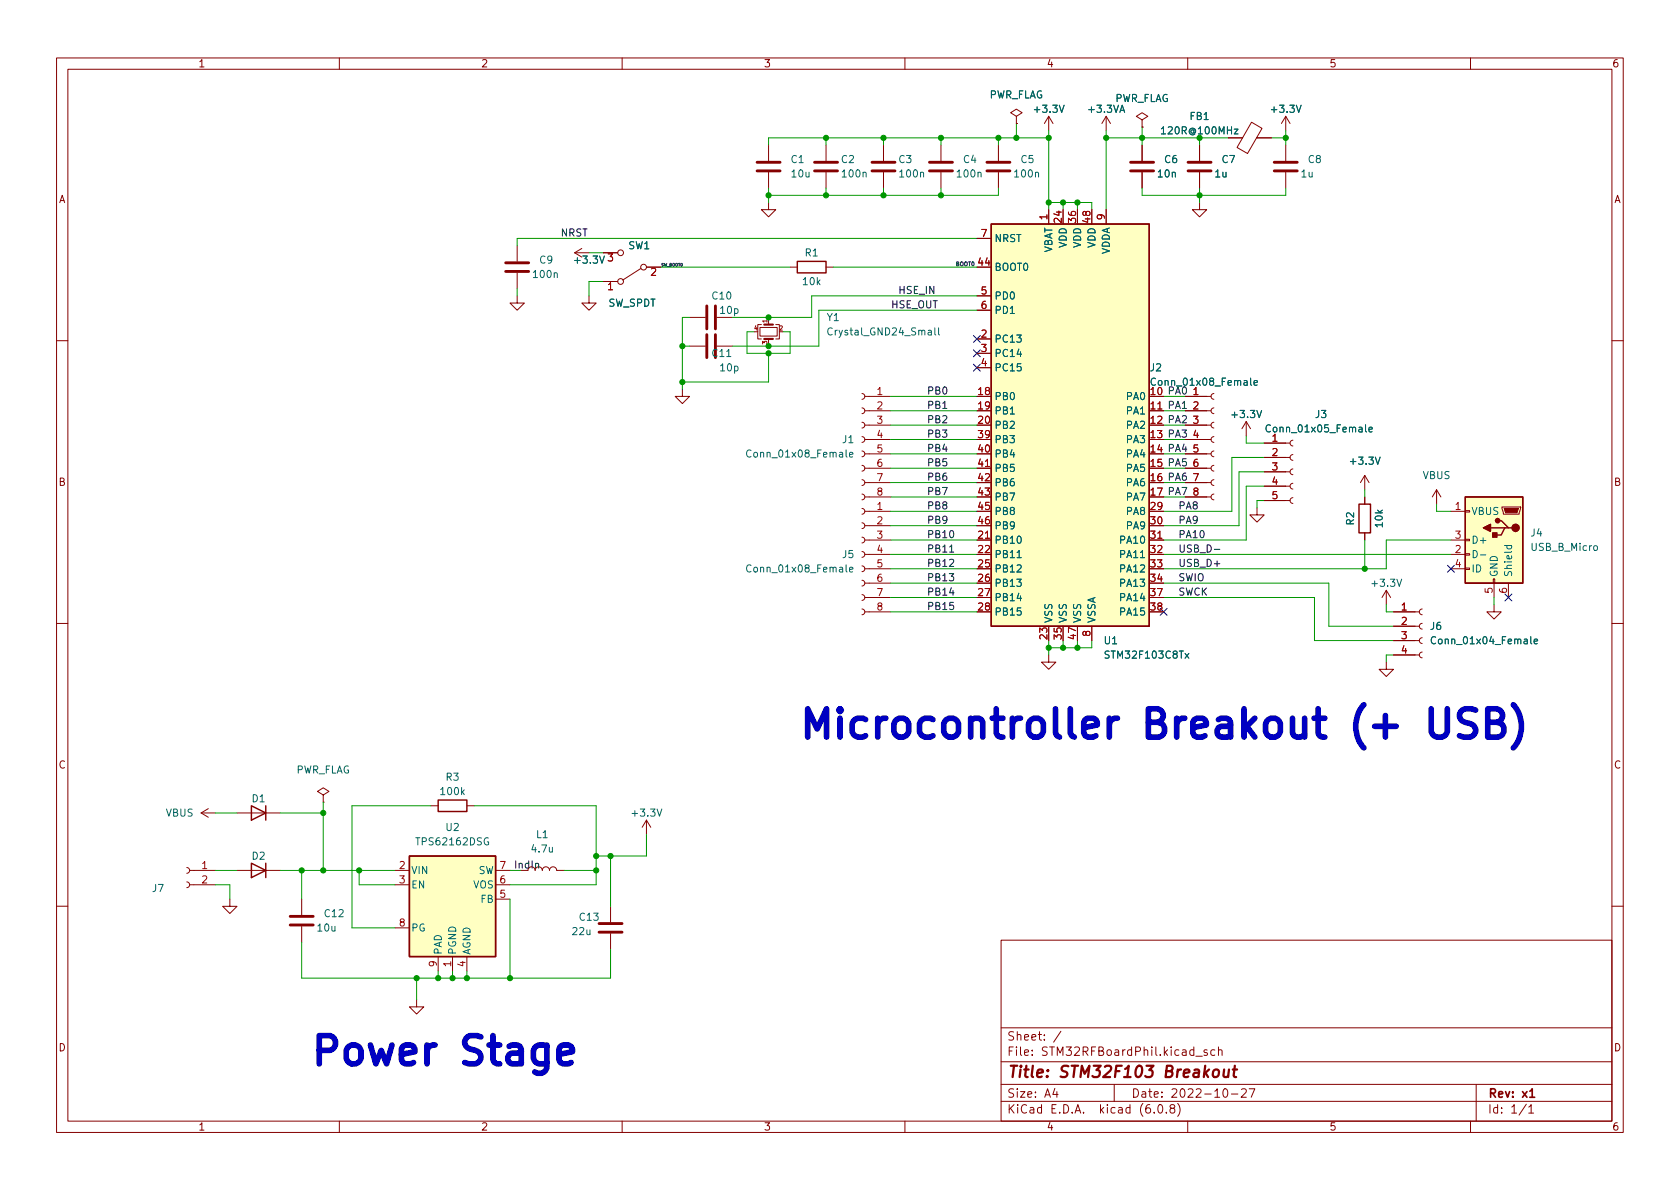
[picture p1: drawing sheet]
<svg xmlns="http://www.w3.org/2000/svg" width="297mm" height="210mm" viewBox="0 0 297 210" stroke-linecap="round" stroke-linejoin="round" font-family="sans-serif">
<g fill="none" stroke="#840000" stroke-width=".18">
<path d="M10 10.2h277v190.1h-277zM12 12.2h273v186.1h-273zM60 10.2v2M110 10.2v2M160 10.2v2M210 10.2v2M260 10.2v2M135.9 35.8v1.3h1.3l-1.3 1.2-1.3-1.2h1.3M135.9 25.6v2.8M135.9 30.5v2.8M146 25.6v2.8M146 30.5v2.8"/>
<path d="M156.2 25.6v2.8M156.2 30.5v2.8M166.4 25.6v2.8M166.4 30.5v2.8M176.5 25.6v2.8M176.5 30.5v2.8M179.7 20.6l1-.7-1-.6-1 .6 1 .7v1.2M179.7 21.8h.1M185.4 20.6v2.5M185.4 37.1v2.5M185.4 20.6l-.7 1.2M185.4 20.6l.8 1.2"/>
<path d="M195.6 20.6l-.8 1.2M195.6 20.6v2.5M195.6 37.1v2.5M195.6 20.6l.7 1.2M201.9 21.2l1-.6-1-.7-1 .7 1 .6v1.3M201.9 22.5h.1M201.9 25.6v2.8M201.9 30.5v2.8M212.1 35.8v1.3h1.3l-1.3 1.2-1.3-1.2h1.3M212.1 25.6v2.8M212.1 30.5v2.8M217.2 24.4h2.5"/>
<path d="M221.3 21.6l1.8 1.1-2.5 4.4-1.9-1zM222.2 24.4h2.6M227.3 20.6v2.5M227.3 25.6v2.8M227.3 30.5v2.8M227.3 20.6l-.7 1.2M227.3 20.6l.8 1.2M91.4 52.3v1.3h1.3l-1.3 1.3-1.2-1.3h1.2M91.4 43.4v2.8M91.4 48.3v2.7M102.9 43.9l-1.3 .8M104.1 52.3v1.3h1.3l-1.3 1.3-1.2-1.3h1.2"/>
<path d="M106.7 49.8h2.5M106.7 44.7h2.5M113.3 47.5l-3.2 2M114.3 47.2h2.5M121.9 56.1h2.8M126.7 56.1h2.8M134.4 57.9h3v1.5h-3zM134.6 57.4h-.6v2.5h.6M135.9 56.1v1.3M135.9 59.9v1.3M137.2 57.4h.6v2.5h-.6M139.7 47.2h1.3"/>
<path d="M146 47.2h1.3M172.7 59.9h2.6M172.7 52.3h2.6M172.7 54.9h2.6M172.7 42.2h2.6M10 60.2h2M120.6 68.8v1.3h1.3l-1.3 1.3-1.2-1.3h1.2M121.9 61.2h2.8M126.7 61.2h2.8M152.4 79.8l.4 .1 .1 .4-.1 .3-.4 .2M152.4 77.2l.4 .2 .1 .3-.1 .4-.4 .1M152.4 74.7l.4 .1 .1 .4-.1 .3-.4 .2"/>
<path d="M152.4 72.1l.4 .2 .1 .3-.1 .4-.4 .1M152.4 69.6l.4 .1 .1 .4-.1 .4-.4 .1M152.9 77.7h4.6M152.9 75.2h4.6M152.9 72.6h4.6M152.9 70.1h4.6M172.7 62.5h2.6M172.7 65h2.6M209.5 77.7h4.6M209.5 75.2h4.6M209.5 72.6h4.6M209.5 70.1h4.6"/>
<path d="M214.6 79.8l-.3 .1-.2 .4 .2 .3 .3 .2M214.6 77.2l-.3 .2-.2 .3 .2 .4 .3 .1M214.6 74.7l-.3 .1-.2 .4 .2 .3 .3 .2M214.6 72.1l-.3 .2-.2 .3 .2 .4 .3 .1M214.6 69.6l-.3 .1-.2 .4 .2 .4 .3 .1M220.3 74.5l-.7 1.3M220.3 74.5v2.6M220.3 74.5l.8 1.3M223.5 78.4h4.6M228.6 77.8l-.4 .2-.1 .4 .1 .3 .4 .2M285 60.2h2M152.4 87.4l.4 .1 .1 .4-.1 .3-.4 .2"/>
<path d="M152.4 84.8l.4 .2 .1 .3-.1 .4-.4 .1M152.4 82.3l.4 .1 .1 .4-.1 .4-.4 .1M152.4 97.5l.4 .2 .1 .3-.1 .4-.4 .1M152.4 95l.4 .1 .1 .4-.1 .4-.4 .1M152.4 92.5l.4 .1 .1 .4-.1 .3-.4 .2M152.4 89.9l.4 .2 .1 .3-.1 .4-.4 .1M152.9 87.9h4.6M152.9 85.3h4.6M152.9 82.8h4.6M152.9 80.3h4.6M152.9 90.4h4.6M152.9 98h4.6"/>
<path d="M152.9 95.5h4.6M152.9 93h4.6M172.7 82.8h2.6M172.7 95.5h2.6M203.2 95.5h2.5M209.5 87.9h4.6M209.5 85.3h4.6M209.5 82.8h4.6M209.5 80.3h4.6M214.6 87.4l-.3 .1-.2 .4 .2 .3 .3 .2M214.6 84.8l-.3 .2-.2 .3 .2 .4 .3 .1M214.6 82.3l-.3 .1-.2 .4 .2 .4 .3 .1"/>
<path d="M222.2 89.8v1.3h1.3l-1.3 1.2-1.2-1.2h1.2M223.5 88.5h4.6M223.5 86h4.6M223.5 83.4h4.6M223.5 80.9h4.6M228.6 88l-.4 .2-.1 .3 .1 .4 .4 .1M228.6 85.5l-.4 .1-.1 .4 .1 .3 .4 .2M228.6 82.9l-.4 .2-.1 .3 .1 .4 .4 .1M228.6 80.4l-.4 .1-.1 .4 .1 .4 .4 .1M241.3 84.1l-.8 1.2M241.3 84.1v2.5M241.3 87.9v1.2"/>
<path d="M241.3 94.2v1.3M241.3 84.1l.8 1.2M254 86.6l-.8 1.3M254 86.6v2.5M254 86.6l.8 1.3M256.5 90.4h2.6M256.5 98h2.6M256.5 95.5h2.6M259.1 97.9h.7v.3h-.7zM259.1 95.4h.7v.2h-.7zM259.1 90.3h.7v.2h-.7zM265.6 89.7h3.3v.2l-.3 1h-2.8z"/>
<path d="M10 110.2h2M152.4 107.7l.4 .1 .1 .4-.1 .4-.4 .1M152.4 105.2l.4 .1 .1 .4-.1 .3-.4 .2M152.4 102.6l.4 .2 .1 .3-.1 .4-.4 .1M152.4 100.1l.4 .1 .1 .4-.1 .3-.4 .2M152.9 100.6h4.6M152.9 108.2h4.6M152.9 105.7h4.6M152.9 103.1h4.6M185.4 115.8v1.3h1.3l-1.3 1.3-1.3-1.3h1.3M193 110.7v2.6M245.1 117.1v1.3h1.3l-1.3 1.2-1.3-1.2h1.3"/>
<path d="M245.1 104.4l-.8 1.3M245.1 104.4v2.5M245.1 104.4l.8 1.3M246.4 115.8h4.6M246.4 113.3h4.6M246.4 110.7h4.6M246.4 108.2h4.6M251.5 115.3l-.4 .2-.1 .3 .1 .4 .4 .1M251.5 112.8l-.4 .1-.1 .4 .1 .3 .4 .2M251.5 110.2l-.4 .2-.1 .3 .1 .4 .4 .1M251.5 107.7l-.4 .1-.1 .4 .1 .4 .4 .1M256.5 100.6h2.6"/>
<path d="M259.1 100.5h.7v.2h-.7zM264 102.4h.3v.7h-.3zM264.2 106.9v1.3h1.2l-1.2 1.3-1.3-1.3h1.3M264.2 103.1v2.6M266.7 103.1v2.6M285 110.2h2M33 156l.4 .1 .1 .4-.1 .3-.4 .2M33 153.4l.4 .2 .1 .3-.1 .4-.4 .1M33.5 153.9h4.6M33.5 156.5h4.6M35.6 143.8l1.2 .7M35.6 143.8h2.5"/>
<path d="M36.8 143l-1.2 .8M40.6 159v1.3h1.3l-1.3 1.2-1.2-1.2h1.2M41.9 153.9h7.6M41.9 143.8h7.6M53.3 159v2.8M57.1 140.6l1.1-.7-1.1-.6-1 .6 1 .7v1.3M57.1 141.9h.1M69.8 153.9h2.6M69.8 156.5h2.6M76.2 142.5h1.3M82.5 142.5h1.3M87.6 153.9h2.6"/>
<path d="M87.6 156.5h2.6M87.6 159h2.6M94.6 153.9a.64 .64 0 0 1 .6-.6 .64 .64 0 0 1 .7 .6 .64 .64 0 0 1 .6-.6 .64 .64 0 0 1 .7 .6 .64 .64 0 0 1 .6-.6 .64 .64 0 0 1 .6 .6h1.3M114.3 145l-.8 1.3M114.3 145v2.6M114.3 145l.8 1.3M10 160.2h2M53.3 163.8v2.8M69.8 164.1h2.6M73.7 176.8v1.2h1.2l-1.2 1.3-1.3-1.3h1.3M77.5 169.2v2.5M80 169.2v2.5"/>
<path d="M82.5 169.2v2.5M107.9 160.3v2.8M107.9 165.1v2.8M177 166.3h108v32h-108zM285 160.2h2M60 198.3v2M110 198.3v2M160 198.3v2M177 194.8h108M177 191.8h108M177 187.8h108M177 181.8h108"/>
<path d="M186.5 192.5l-.4 1h1M186.9 193v1M187.6 182.4l-1.3 1.9M197 191.8v3M204.1 196.7v.1M204.9 195.4l.2-.1a.81 .81 0 0 1 .6 .7 .81 .81 0 0 1-.3 .8h-.2a.81 .81 0 0 1-.6-.6 .81 .81 0 0 1 .3-.8zM206.2 196.7v.1M207.1 196l-.2-.3v-.2l.2-.2 .5 .1 .1 .2-.1 .2-.6 .2-.1 .3v.4l.2 .1h.5l.1-.3-.1-.4-.2-.1M208.2 195.1a1.72 1.72 0 0 1 0 2.3M210 198.3v2M211.4 186.8h1.2M213.4 185.7l-.3-.1-.2 .2v.3l.5 .1v.4h-.5"/>
<path d="M214.8 185.7l-.4-.1-.3 .3v.4l.1 .3h.6M215.4 185.8l.2-.2 .4 .1 .1 .9M215.4 185.1v1.5M216.4 192.6l.2-.1a.81 .81 0 0 1 .6 .7 .81 .81 0 0 1-.3 .8h-.2a.81 .81 0 0 1-.6-.6 .81 .81 0 0 1 .3-.8zM217.7 193.5h1.2M219.5 192.7l.6-.2 .2 .2 .1 .3-1 1h1M220.9 192.5h1l-.7 1.5M260 198.3v2M261 191.8v6.5M269.9 195.3l-1.3 1.9M270.3 195.8l.4-.5v1.5M270.3 196.8h.9"/>
<circle cx="109.7" cy="44.7" r=".51"/>
<circle cx="109.7" cy="49.8" r=".51"/>
<circle cx="113.8" cy="47.2" r=".51"/>
</g>
<path d="M270.5 193l.4-.5v1.5M270.5 194h.8" fill="none" stroke="#840000" stroke-width=".3"/>
<path d="M214.6 189.3a.52 .52 0 0 1 .5-.2 .52 .52 0 0 1 .4 .4v.6a.55 .55 0 0 1-.6 .4 .55 .55 0 0 1-.5-.4zM216.4 189.1v1.3a.57 .57 0 0 0 .8-.1M217.3 189.1l-.2 1.4M218 189.1h.7M218.3 188.5l-.2 1.7 .1 .2 .4 .1" fill="none" stroke="#840000" stroke-width=".4"/>
<g fill="none" stroke="#840000" stroke-width=".51">
<path d="M133.9 30.2h4M133.9 28.7h4M144 30.2h4.1M144 28.7h4.1M154.2 30.2h4M154.2 28.7h4M164.3 30.2h4.1M164.3 28.7h4.1M174.5 30.2h4.1M174.5 28.7h4.1M199.9 30.2h4.1M199.9 28.7h4.1"/>
<path d="M210.1 30.2h4M210.1 28.7h4M225.3 30.2h4.1M225.3 28.7h4.1M89.4 48h4.1M89.4 46.5h4.1M125 54.1v4.1M125 59.2v4M126.5 54.1v4.1M126.5 59.2v4M51.3 163.6h4.1M51.3 162h4.1"/>
<path d="M105.9 164.8h4.1M105.9 163.3h4.1"/>
</g>
<g fill="none" stroke="#006464" stroke-width=".18">
<path d="M205.3 22.8l.4-.4v1.3M205.3 23.7h.8M147.1 58.1a.6 .6 0 0 0-.8 .4 .6 .6 0 0 0 .6 .7l.2-.1M165.3 58v1.1l.2 .1M165.9 58v1.1l.2 .1M132.8 79.7a.6 .6 0 0 0-.9 .4 .6 .6 0 0 0 .6 .7l.3-.1M204.3 67a.6 .6 0 0 0-.8 .4 .6 .6 0 0 0 .6 .7l.2-.1M221.7 67.7l.6-.1v-.3h-.4l-.2 .2 .1 .6h.5M224.6 75.2a.6 .6 0 0 0-.8 .5 .6 .6 0 0 0 .6 .7l.2-.1M242 76l.6-.2v-.2l-.4-.1-.2 .2 .1 .6h.5M150.2 80.4l.6-.1-.1-.3h-.3l-.2 .2 .1 .6h.4M179.8 98.6h.8"/>
<path d="M260.5 97.3a.64 .64 0 0 1 .7 .7 .64 .64 0 0 1-.7 .6zM261.7 98.1h1M266 96.5h1.3M266.5 96.5l-.1 .3 .3 .3 .5-.2v-.4M132.8 100a.6 .6 0 0 0-.9 .4 .6 .6 0 0 0 .6 .8l.3-.2M150.2 100.7l.6-.1-.1-.2-.3-.1-.2 .2 .1 .6h.4M253.8 112.7a.6 .6 0 0 0-.8 .4 .6 .6 0 0 0 .6 .8l.2-.2M271.3 113.4l.6-.1-.1-.2-.4-.1-.1 .2v.6h.5"/>
</g>
<g fill="none" stroke="#840000" stroke-width=".25">
<path d="M175.3 39.6h27.9v71.1h-27.9zM141 46.2h5v2.1h-5zM240.3 89.1h2v5.1h-2zM259.1 87.9h10.1v15.2h-10.1zM263.5 93.3h2.6M264.8 92.1h.6l1.3 1.2h.6M266.7 93.3h-.6l-.7 1.3h-1.2M44.4 142.5l2.6 1.3-2.6 1.2zM44.4 152.6l2.6 1.3-2.6 1.3zM47 142.5v2.5M47 152.6v2.6M72.4 151.4h15.2v17.8h-15.2z"/>
<path d="M77.5 141.5h5v2h-5z"/>
</g>
<g fill="#ffffc2" stroke="#ffffc2" stroke-width=".18">
<path d="M259.1 87.9h10.1v15.2h-10.1z"/>
<path d="M175.3 39.6h27.9v71.1h-27.9z"/>
<path d="M72.4 151.4h15.2v17.8h-15.2z"/>
</g>
<g fill="#840000" stroke="#840000" stroke-width=".25">
<path d="M262.3 93.3l1.2-.6v1.3z"/>
<path d="M263.9 94.2h.8v.8h-.8z"/>
<circle cx="268" cy="93.3" r=".63"/>
<circle cx="264.8" cy="92.1" r=".38"/>
</g>
<path d="M265.9 89.9h2.6l-.3 .8h-2z" fill="#840000" stroke="#840000" stroke-width=".18"/>
<path d="M135.1 57.4h1.6M135.1 59.9h1.6" fill="none" stroke="#840000" stroke-width=".38"/>
<path d="M167.9 97.6h.7M214.7 97.1h1" fill="none" stroke="#0f0f0f" stroke-width=".18"/>
<path d="M253 125.3v4.1l.3 .5 .7 .4h1l.4-.2 .5-.7v-4.1M260.9 125.6l-.7-.3h-1.2a1.21 1.21 0 0 0-1 1.2 1.21 1.21 0 0 0 1 1.2 1.83 1.83 0 0 1 1.9 1.2 1.28 1.28 0 0 1-.9 1.4h-1.2l-.8-.2M263 127.7h1.7a1.21 1.21 0 0 0 1-1.2 1.21 1.21 0 0 0-1-1.2h-1.7v5h2a1.33 1.33 0 0 0 .9-1.4 1.33 1.33 0 0 0-1.2-1.2M267.6 124.6a5.7 5.7 0 0 1 0 7.6M98.8 186.5l2.4-.5v-.5l-.2-.5-.5-.2h-1l-.4 .2-.3 .5v1.9l.3 .5 .4 .2h1l.5-.2" fill="none" stroke="#0000c2" stroke-width="1"/>
<g fill="none" stroke="#009600" stroke-width=".18">
<path d="M135.9 33.3v2.5M146 24.4v1.2M146 33.3v1.2M156.2 24.4v1.2M156.2 33.3v1.2M166.4 24.4v1.2M166.4 33.3v1.2M176.5 33.3v1.2h-40.6M176.5 24.4v1.2M179.7 21.8v2.6M185.4 23.1v14M185.4 35.8h7.6v1.3"/>
<path d="M185.4 24.4h-49.5v1.2M188 35.8v1.3M190.5 35.8v1.3M195.6 23.1v14M195.6 24.4h21.6M201.9 33.3v1.2h25.4v-1.2M201.9 22.5v3.1M212.1 24.4v1.2M212.1 33.3v2.5M224.8 24.4h2.5M227.3 23.1v2.5M91.4 51v1.3"/>
<path d="M106.7 49.8h-2.6v2.5M116.8 47.2h22.9M121.9 56.1h-1.3v12.7M133.3 58.7h-1.2v3.8h7.6v-3.8h-1.3M147.3 47.2h25.4M172.7 52.3h-29.2v3.8h-14M172.7 54.9h-27.9v6.3h-15.3M172.7 42.2h-81.3v1.2M120.6 61.2h1.3M135.9 62.5v5.1h-15.3M157.5 72.6h15.2M157.5 75.2h15.2"/>
<path d="M157.5 70.1h15.2M157.5 77.7h15.2M205.7 72.6h3.8M205.7 75.2h3.8M205.7 70.1h3.8M205.7 77.7h3.8M220.3 77.1v1.3h3.2M157.5 98h15.2M157.5 90.4h15.2M157.5 95.5h15.2M157.5 80.3h15.2M157.5 82.8h15.2"/>
<path d="M157.5 93h15.2M157.5 85.3h15.2M157.5 87.9h15.2M205.7 98h50.8M205.7 80.3h3.8M205.7 82.8h3.8M205.7 85.3h3.8M205.7 87.9h3.8M223.5 80.9h-5.7v9.5h-12.1M223.5 86h-3.2v9.5h-14.6M223.5 83.4h-4.4v9.6h-13.4M223.5 88.5h-1.3v1.3"/>
<path d="M241.3 86.6v1.3M241.3 95.5v5.1M254 89.1v1.3h2.5M256.5 95.5h-11.4v5.1h-39.4M157.5 103.1h15.2M157.5 100.6h15.2M157.5 108.2h15.2M157.5 105.7h15.2M185.4 113.3v2.5M188 113.3v1.2M190.5 113.3v1.2M193 113.3v1.2h-7.6"/>
<path d="M205.7 103.1h29.2v7.6h11.5M205.7 105.7h26.7v7.6h14M245.1 106.9v1.3h1.3M246.4 115.8h-1.3v1.3M264.2 105.7v1.2M38.1 153.9h3.8M38.1 156.5h2.5v2.5M38.1 143.8h3.8M49.5 153.9h20.3M49.5 143.8h7.6M53.3 153.9v5.1M57.1 141.9v12"/>
<path d="M63.5 153.9v2.6h6.3M76.2 142.5h-14v21.6h7.6M83.8 142.5h21.6v14h-15.2M90.2 153.9h1.9M90.2 159v14M99.7 153.9h5.7M107.9 151.4v8.9M114.3 147.6v3.8h-8.9M53.3 166.6v6.4h54.6v-5.1M73.7 173v3.8M77.5 171.7v1.3M80 171.7v1.3"/>
<path d="M82.5 171.7v1.3"/>
</g>
<path d="M172.1 59.3l1.2 1.2M173.3 59.3l-1.2 1.2M172.1 64.4l1.2 1.2M172.1 61.9l1.2 1.2M173.3 64.4l-1.2 1.2M173.3 61.9l-1.2 1.2M255.9 100l1.2 1.2M257.1 100l-1.2 1.2M205.1 107.6l1.2 1.2M206.3 107.6l-1.2 1.2M266.1 105l1.2 1.3M267.3 105l-1.2 1.3" fill="none" stroke="#000084" stroke-width=".18"/>
<g fill="#009600" stroke="#009600" stroke-width=".18">
<circle cx="227.3" cy="24.4" r=".46"/>
<circle cx="212.1" cy="34.5" r=".46"/>
<circle cx="212.1" cy="24.4" r=".46"/>
<circle cx="201.9" cy="24.4" r=".46"/>
<circle cx="190.5" cy="35.8" r=".46"/>
<circle cx="185.4" cy="24.4" r=".46"/>
<circle cx="195.6" cy="24.4" r=".46"/>
<circle cx="166.4" cy="34.5" r=".46"/>
<circle cx="188" cy="35.8" r=".46"/>
<circle cx="185.4" cy="35.8" r=".46"/>
<circle cx="179.7" cy="24.4" r=".46"/>
<circle cx="176.5" cy="24.4" r=".46"/>
<circle cx="166.4" cy="24.4" r=".46"/>
<circle cx="156.2" cy="34.5" r=".46"/>
<circle cx="241.3" cy="100.6" r=".46"/>
<circle cx="188" cy="114.5" r=".46"/>
<circle cx="190.5" cy="114.5" r=".46"/>
<circle cx="185.4" cy="114.5" r=".46"/>
<circle cx="120.6" cy="61.2" r=".46"/>
<circle cx="120.6" cy="67.6" r=".46"/>
<circle cx="135.9" cy="62.5" r=".46"/>
<circle cx="135.9" cy="56.1" r=".46"/>
<circle cx="135.9" cy="61.2" r=".46"/>
<circle cx="146" cy="24.4" r=".46"/>
<circle cx="156.2" cy="24.4" r=".46"/>
<circle cx="146" cy="34.5" r=".46"/>
<circle cx="135.9" cy="34.5" r=".46"/>
<circle cx="105.4" cy="153.9" r=".46"/>
<circle cx="105.4" cy="151.4" r=".46"/>
<circle cx="107.9" cy="151.4" r=".46"/>
<circle cx="80" cy="173" r=".46"/>
<circle cx="77.5" cy="173" r=".46"/>
<circle cx="90.2" cy="173" r=".46"/>
<circle cx="73.7" cy="173" r=".46"/>
<circle cx="82.5" cy="173" r=".46"/>
<circle cx="57.1" cy="153.9" r=".46"/>
<circle cx="63.5" cy="153.9" r=".46"/>
<circle cx="57.1" cy="143.8" r=".46"/>
<circle cx="53.3" cy="153.9" r=".46"/>
</g>
<g font-size="7" fill="#0000c2">
<text x="141" y="130.6">Microcontroller Breakout (+ USB)</text>
<text x="54.6" y="188.4">Power Stage</text>
</g>
<text font-size="2.8" fill="#840000" x="178" y="190.6">Title: STM32F103 Breakout</text>
<g font-size="2.1" fill="#840000">
<text x="178" y="184">Sheet: /</text>
<text x="178" y="186.7">File: STM32RFBoardPhil.kicad_sch</text>
<text x="178" y="196.9">KiCad E.D.A. kicad (6.0.8)</text>
<text x="178" y="194.1">Size: A4</text>
<text x="200" y="194.1">Date: 2022-10-27</text>
<text x="263" y="194.1">Rev: x1</text>
<text x="263" y="196.9">Id: 1/1</text>
</g>
<g font-size="1.8" fill="#840000">
<text x="35" y="11.9">1</text>
<text x="85" y="11.9">2</text>
<text x="135" y="11.9">3</text>
<text x="185" y="11.9">4</text>
<text x="235" y="11.9">5</text>
<text x="285" y="11.9">6</text>
<text x="10.3" y="35.9">A</text>
<text x="285.3" y="35.9">A</text>
<text x="203.5" y="72.4">11 PA1</text>
<text x="10.3" y="85.9">B</text>
<text x="285.3" y="85.9">B</text>
<text x="10.3" y="135.9">C</text>
<text x="285.3" y="135.9">C</text>
<text x="10.3" y="185.9">D</text>
<text x="285.3" y="185.9">D</text>
<text x="35" y="199.9">1</text>
<text x="85" y="199.9">2</text>
<text x="135" y="199.9">3</text>
<text x="185" y="199.9">4</text>
<text x="235" y="199.9">5</text>
<text x="285" y="199.9">6</text>
</g>
<g font-size="1.8" fill="#006464">
<text x="174.7" y="17.4">PWR_FLAG</text>
<text x="183.1" y="19.9">+3.3V</text>
<text x="192.6" y="19.9">+3.3VA</text>
<text x="197" y="18">PWR_FLAG</text>
<text x="205.8" y="23.7">120R@100MHz</text>
<text x="210.4" y="21.2">FB1</text>
<text x="225" y="19.9">+3.3V</text>
<text x="139.9" y="28.8">C1</text>
<text x="148.8" y="28.8">C2</text>
<text x="158.9" y="28.8">C3</text>
<text x="170.4" y="28.8">C4</text>
<text x="180.5" y="28.8">C5</text>
<text x="205.9" y="28.8">C6</text>
<text x="216.1" y="28.8">C7</text>
<text x="231.3" y="28.8">C8</text>
<text x="140" y="31.4">10u</text>
<text x="149" y="31.4">100n</text>
<text x="159.2" y="31.4">100n</text>
<text x="169.4" y="31.4">100n</text>
<text x="179.5" y="31.4">100n</text>
<text x="204.8" y="31.4">10n</text>
<text x="214.9" y="31.4">1u</text>
<text x="230.1" y="31.4">1u</text>
<text x="95.4" y="46.6">C9</text>
<text x="101.8" y="46.6">+3.3V 3</text>
<text x="111.1" y="44.1">SW1</text>
<text x="142.4" y="45.3">R1</text>
<text x="175.8" y="47.9">BOOT0</text>
<text x="175.8" y="42.8">NRST</text>
<text x="186.1" y="44.9" transform="rotate(-90 186.1 44.9)">VBAT</text>
<text x="188.6" y="43.9" transform="rotate(-90 188.6 43.9)">VDD</text>
<text x="191.1" y="43.9" transform="rotate(-90 191.1 43.9)">VDD</text>
<text x="193.7" y="43.9" transform="rotate(-90 193.7 43.9)">VDD</text>
<text x="196.2" y="45.1" transform="rotate(-90 196.2 45.1)">VDDA</text>
<text x="94.4" y="49.1">100n</text>
<text x="126" y="53">C10</text>
<text x="142" y="50.4">10k</text>
<text x="175.8" y="53">PD0</text>
<text x="107.5" y="54.2">SW_SPDT</text>
<text x="127.4" y="55.5">10p</text>
<text x="146.2" y="56.8">Y1</text>
<text x="146.9" y="59.3">Crystal_GND24_Small</text>
<text x="175.8" y="55.5">PD1</text>
<text x="126" y="63.1">C11</text>
<text x="127.4" y="65.7">10p</text>
<text x="175.8" y="60.6">PC13</text>
<text x="175.8" y="63.1">PC14</text>
<text x="175.8" y="65.7">PC15</text>
<text x="203.4" y="65.7">J2</text>
<text x="175.8" y="70.7">PB0</text>
<text x="199.3" y="70.7">PA0</text>
<text x="203.5" y="69.8">10 PA0</text>
<text x="204.2" y="68.2">Conn_01x08_Female</text>
<text x="175.8" y="73.3">PB1</text>
<text x="175.8" y="75.8">PB2</text>
<text x="199.3" y="73.3">PA1</text>
<text x="199.3" y="75.8">PA2</text>
<text x="218" y="73.9">+3.3V</text>
<text x="224.5" y="76.4">Conn_01x05_Female</text>
<text x="232.6" y="73.9">J3</text>
<text x="132.7" y="80.9">Conn_01x08_Female</text>
<text x="149" y="78.4">J1</text>
<text x="175.8" y="78.4">PB3</text>
<text x="175.8" y="80.9">PB4</text>
<text x="175.8" y="83.4">PB5</text>
<text x="199.3" y="78.4">PA3</text>
<text x="199.3" y="80.9">PA4</text>
<text x="199.3" y="83.4">PA5</text>
<text x="239" y="82.2">+3.3V</text>
<text x="175.8" y="86">PB6</text>
<text x="175.8" y="88.5">PB7</text>
<text x="199.3" y="86">PA6</text>
<text x="199.3" y="88.5">PA7</text>
<text x="251.5" y="84.7">VBUS</text>
<text x="175.8" y="91.1">PB8</text>
<text x="175.8" y="93.6">PB9</text>
<text x="199.3" y="91.1">PA8</text>
<text x="199.3" y="93.6">PA9</text>
<text x="239.4" y="92.8" transform="rotate(-90 239.4 92.8)">R2</text>
<text x="244.5" y="93.2" transform="rotate(-90 244.5 93.2)">10k</text>
<text x="260.1" y="91.1">VBUS</text>
<text x="270.7" y="94.9">J4</text>
<text x="132.7" y="101.2">Conn_01x08_Female</text>
<text x="149" y="98.7">J5</text>
<text x="175.8" y="96.1">PB10</text>
<text x="175.8" y="98.7">PB11</text>
<text x="175.8" y="101.2">PB12</text>
<text x="198.3" y="96.1">PA10</text>
<text x="198.3" y="98.7">PA11</text>
<text x="198.3" y="101.2">PA12</text>
<text x="260.1" y="96.1">D+</text>
<text x="260.1" y="101.2">ID</text>
<text x="270.8" y="97.4">USB_B_Micro</text>
<text x="175.8" y="103.8">PB13</text>
<text x="175.8" y="106.3">PB14</text>
<text x="198.3" y="103.8">PA13</text>
<text x="198.3" y="106.3">PA14</text>
<text x="242.8" y="103.8">+3.3V</text>
<text x="264.8" y="102.1" transform="rotate(-90 264.8 102.1)">GND</text>
<text x="267.3" y="102.1" transform="rotate(-90 267.3 102.1)">Shield</text>
<text x="175.8" y="108.8">PB15</text>
<text x="186.1" y="110.2" transform="rotate(-90 186.1 110.2)">VSS</text>
<text x="188.6" y="110.2" transform="rotate(-90 188.6 110.2)">VSS</text>
<text x="191.1" y="110.2" transform="rotate(-90 191.1 110.2)">VSS</text>
<text x="193.7" y="110.2" transform="rotate(-90 193.7 110.2)">VSSA</text>
<text x="195.3" y="113.9">U1</text>
<text x="198.3" y="108.8">PA15</text>
<text x="252.9" y="111.4">J6</text>
<text x="253.7" y="113.9">Conn_01x04_Female</text>
<text x="195.7" y="116.5">STM32F103C8Tx</text>
<text x="52.2" y="136.8">PWR_FLAG</text>
<text x="44.6" y="141.9">D1</text>
<text x="78" y="140.6">100k</text>
<text x="78.9" y="138">R3</text>
<text x="29.3" y="144.4">VBUS</text>
<text x="73.9" y="149.5">TPS62162DSG</text>
<text x="78.9" y="146.9">U2</text>
<text x="94.9" y="148.2">L1</text>
<text x="112" y="144.4">+3.3V</text>
<text x="44.6" y="152">D2</text>
<text x="72.6" y="154.6">VIN</text>
<text x="84.5" y="154.6">SW</text>
<text x="94.1" y="150.7">4.7u</text>
<text x="27" y="157.7">J7</text>
<text x="72.6" y="157.1">EN</text>
<text x="83.6" y="157.1">VOS</text>
<text x="85" y="159.6">FB</text>
<text x="56.2" y="164.7">10u</text>
<text x="57.5" y="162.2">C12</text>
<text x="72.6" y="164.7">PG</text>
<text x="101.3" y="165.3">22u</text>
<text x="102.5" y="162.8">C13</text>
<text x="78.1" y="168.9" transform="rotate(-90 78.1 168.9)">PAD</text>
<text x="80.6" y="168.9" transform="rotate(-90 80.6 168.9)">PGND</text>
<text x="83.2" y="168.9" transform="rotate(-90 83.2 168.9)">AGND</text>
</g>
<g font-size="1.8" fill="#0f0f0f">
<text x="99.1" y="41.8">NRST</text>
<text x="158.7" y="52">HSE_IN</text>
<text x="157.5" y="54.5">HSE_OUT</text>
<text x="163.8" y="69.7">PB0</text>
<text x="163.8" y="72.3">PB1</text>
<text x="163.8" y="74.8">PB2</text>
<text x="163.8" y="77.4">PB3</text>
<text x="203.5" y="74.9">12 PA2</text>
<text x="203.5" y="77.5">13 PA3</text>
<text x="163.8" y="82.4">PB5</text>
<text x="163.8" y="79.9">PB4</text>
<text x="203.5" y="80">14 PA4</text>
<text x="203.5" y="82.5">15 PA5</text>
<text x="163.8" y="87.5">PB7</text>
<text x="163.8" y="85">PB6</text>
<text x="203.5" y="85.1">16 PA6</text>
<text x="203.5" y="87.6">17 PA7</text>
<text x="163.8" y="90.1">PB8</text>
<text x="163.8" y="92.6">PB9</text>
<text x="163.8" y="95.1">PB10</text>
<text x="208.3" y="92.6">PA9</text>
<text x="208.3" y="90.1">PA8</text>
<text x="208.3" y="95.1">PA10</text>
<text x="163.8" y="100.2">PB12</text>
<text x="163.8" y="97.7">PB11</text>
<text x="208.3" y="100.2">USB_D+</text>
<text x="208.3" y="97.7">USB_D-</text>
<text x="163.8" y="107.8">PB15</text>
<text x="163.8" y="102.8">PB13</text>
<text x="163.8" y="105.3">PB14</text>
<text x="208.3" y="105.3">SWCK</text>
<text x="208.3" y="102.8">SWIO</text>
<text x="90.8" y="153.6">IndIn</text>
</g>
<g font-size="1.8" fill="#a90000">
<text x="173.5" y="41.9">7</text>
<text x="185.2" y="38.8" transform="rotate(-90 185.2 38.8)">1</text>
<text x="187.7" y="39.3" transform="rotate(-90 187.7 39.3)">24</text>
<text x="190.2" y="39.3" transform="rotate(-90 190.2 39.3)">36</text>
<text x="192.8" y="39.3" transform="rotate(-90 192.8 39.3)">48</text>
<text x="195.3" y="38.8" transform="rotate(-90 195.3 38.8)">9</text>
<text x="173" y="47">44</text>
<text x="107.5" y="51.3">1</text>
<text x="115.1" y="48.8">2</text>
<text x="173.5" y="52.1">5</text>
<text x="173.5" y="59.7">2</text>
<text x="173.5" y="54.6">6</text>
<text x="173.5" y="62.2">3</text>
<text x="173.5" y="64.8">4</text>
<text x="155.1" y="69.8">1</text>
<text x="173" y="69.8">18</text>
<text x="203.5" y="69.8">10</text>
<text x="211" y="69.8">1</text>
<text x="155.1" y="72.4">2</text>
<text x="155.1" y="74.9">3</text>
<text x="155.1" y="77.5">4</text>
<text x="173" y="72.4">19</text>
<text x="173" y="74.9">20</text>
<text x="173" y="77.5">39</text>
<text x="203.5" y="72.4">11</text>
<text x="203.5" y="74.9">12</text>
<text x="203.5" y="77.5">13</text>
<text x="211" y="72.4">2</text>
<text x="211" y="74.9">3</text>
<text x="211" y="77.5">4</text>
<text x="155.1" y="80">5</text>
<text x="155.1" y="82.5">6</text>
<text x="173" y="80">40</text>
<text x="173" y="82.5">41</text>
<text x="203.5" y="80">14</text>
<text x="203.5" y="82.5">15</text>
<text x="211" y="80">5</text>
<text x="211" y="82.5">6</text>
<text x="224.9" y="78.1">1</text>
<text x="224.9" y="80.6">2</text>
<text x="224.9" y="83.2">3</text>
<text x="155.1" y="85.1">7</text>
<text x="155.1" y="87.6">8</text>
<text x="173" y="85.1">42</text>
<text x="173" y="87.6">43</text>
<text x="203.5" y="85.1">16</text>
<text x="203.5" y="87.6">17</text>
<text x="211" y="85.1">7</text>
<text x="211" y="87.6">8</text>
<text x="224.9" y="85.7">4</text>
<text x="224.9" y="88.3">5</text>
<text x="155.1" y="90.2">1</text>
<text x="155.1" y="92.7">2</text>
<text x="155.1" y="95.2">3</text>
<text x="173" y="95.2">21</text>
<text x="173" y="90.2">45</text>
<text x="173" y="92.7">46</text>
<text x="203.5" y="90.2">29</text>
<text x="203.5" y="92.7">30</text>
<text x="203.5" y="95.2">31</text>
<text x="257.3" y="90.2">1</text>
<text x="257.3" y="95.2">3</text>
<text x="155.1" y="97.8">4</text>
<text x="155.1" y="100.3">5</text>
<text x="173" y="97.8">22</text>
<text x="173" y="100.3">25</text>
<text x="203.5" y="97.8">32</text>
<text x="203.5" y="100.3">33</text>
<text x="257.3" y="97.8">2</text>
<text x="257.3" y="100.3">4</text>
<text x="155.1" y="102.9">6</text>
<text x="155.1" y="105.4">7</text>
<text x="155.1" y="107.9">8</text>
<text x="173" y="102.9">26</text>
<text x="173" y="105.4">27</text>
<text x="173" y="107.9">28</text>
<text x="203.5" y="102.9">34</text>
<text x="203.5" y="105.4">37</text>
<text x="203.5" y="107.9">38</text>
<text x="247.8" y="107.9">1</text>
<text x="263.9" y="104.9" transform="rotate(-90 263.9 104.9)">5</text>
<text x="266.4" y="104.9" transform="rotate(-90 266.4 104.9)">6</text>
<text x="185.2" y="113" transform="rotate(-90 185.2 113)">23</text>
<text x="187.7" y="113" transform="rotate(-90 187.7 113)">35</text>
<text x="190.2" y="113" transform="rotate(-90 190.2 113)">47</text>
<text x="192.8" y="112.5" transform="rotate(-90 192.8 112.5)">8</text>
<text x="247.8" y="110.5">2</text>
<text x="247.8" y="113">3</text>
<text x="247.8" y="115.6">4</text>
<text x="35.7" y="153.7">1</text>
<text x="70.6" y="153.7">2</text>
<text x="88.4" y="153.7">7</text>
<text x="35.7" y="156.2">2</text>
<text x="70.6" y="156.2">3</text>
<text x="88.4" y="158.7">5</text>
<text x="88.4" y="156.2">6</text>
<text x="70.6" y="163.8">8</text>
<text x="77.2" y="170.9" transform="rotate(-90 77.2 170.9)">9</text>
<text x="79.8" y="170.9" transform="rotate(-90 79.8 170.9)">1</text>
<text x="82.3" y="170.9" transform="rotate(-90 82.3 170.9)">4</text>
</g>
<g font-size="1.1" fill="#a90000">
<text x="133.4" y="58.4">4</text>
<text x="135.6" y="57.1" transform="rotate(-90 135.6 57.1)">1</text>
<text x="137.8" y="58.4">2</text>
<text x="135.6" y="60.9" transform="rotate(-90 135.6 60.9)">3</text>
</g>
<text font-size="1" fill="#0f0f0f" x="168.9" y="47">BOOT0</text>
<text font-size=".7" fill="#0f0f0f" x="116.8" y="47.1">SW_BOOT0</text>
</svg>
